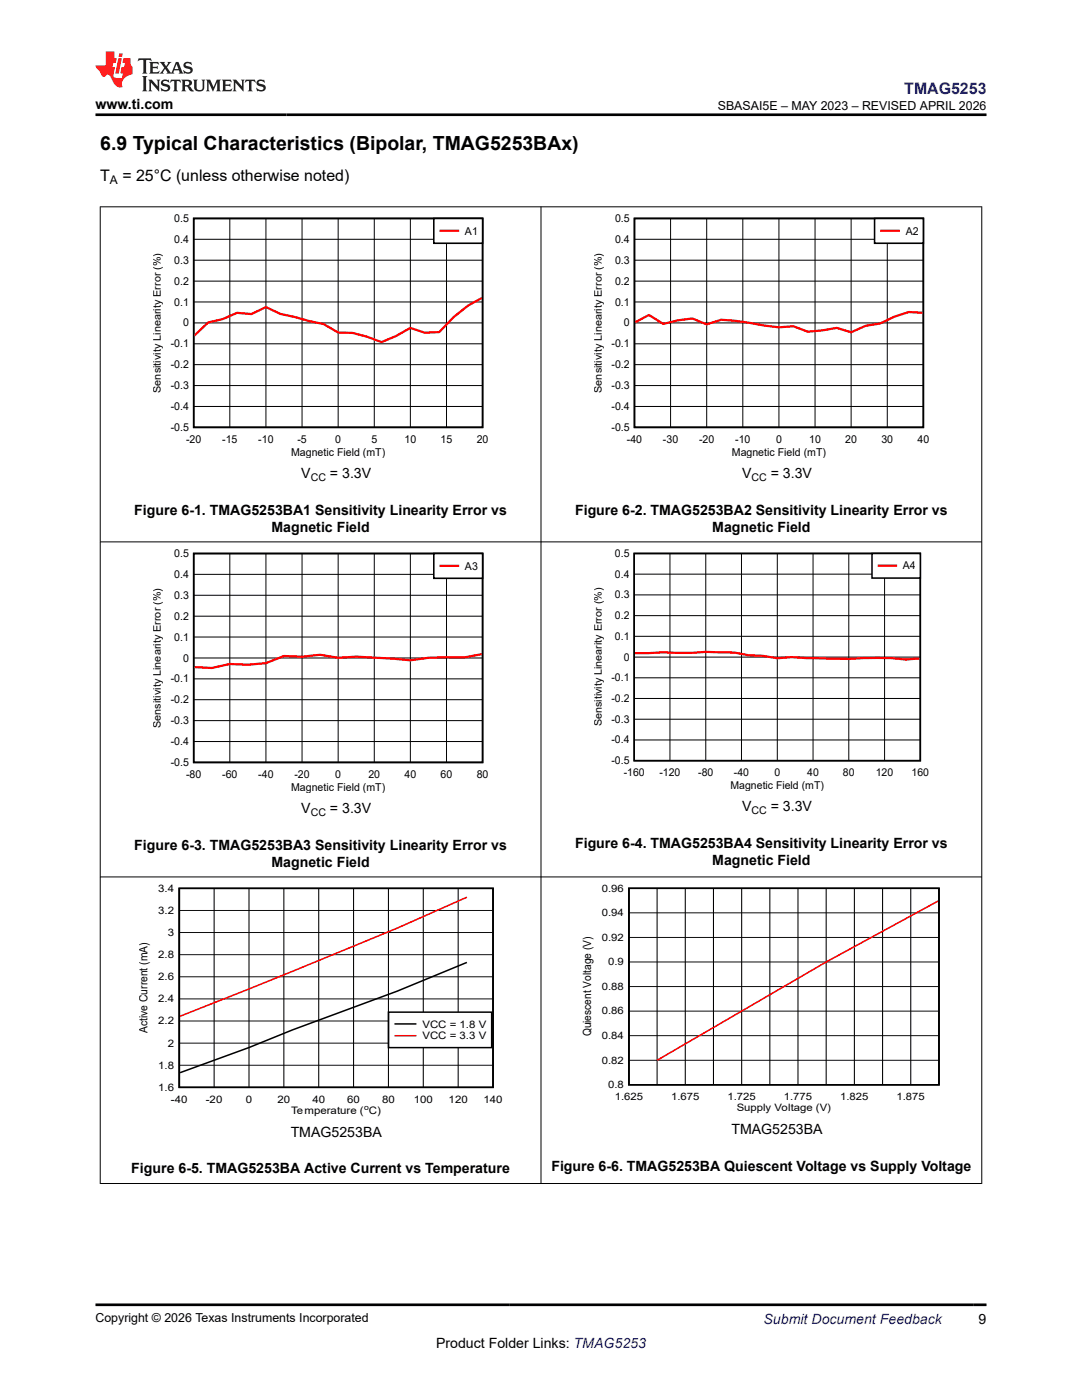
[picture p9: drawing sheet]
<svg xmlns="http://www.w3.org/2000/svg" width="216mm" height="279mm" viewBox="0 0 216 279" stroke-linecap="round" stroke-linejoin="round" font-family="sans-serif">
<path d="M38.6 43.6h57.7v41.7h-57.7z" fill="none" stroke="#000" stroke-width=".32"/>
<g fill="none" stroke="#000" stroke-width=".2">
<path d="M38.6 56.1h57.7M38.6 51.9h57.7M38.6 47.8h57.7M45.9 43.6v41.7M53.1 43.6v41.7M60.3 43.6v41.7M67.5 43.6v41.7M74.7 43.6v41.7M81.9 43.6v41.7M89.1 43.6v41.7M38.6 76.9h57.7M38.6 72.8h57.7"/>
<path d="M38.6 68.6h57.7M38.6 64.4h57.7M38.6 60.3h57.7M38.6 81.1h57.7"/>
</g>
<path d="M96.1 59.5l-2.7 1.5-2.9 2.3-2.9 3-2.8 .1-2.9-1-2.9 1.7-2.9 1.2-2.9-1.1-2.8-.8h-2.9l-2.9-1.7-8.7-2.1-2.8-1.3-2.9 1.4-2.9-.3-2.9 1.3-2.9 .7-2.7 2.6" fill="none" stroke="#f00" stroke-width=".44"/>
<path d="M86.6 43.6h9.7v4.9h-9.7z" fill-rule="evenodd" fill="#fff"/>
<path d="M86.6 43.6h9.7v4.9h-9.7zM126.6 43.6h57.6v41.7h-57.6z" fill="none" stroke="#000" stroke-width=".32"/>
<path d="M87.9 46.1h3.5M184.1 62.4l-2.7-.1-2.9 .9-2.9 1.4-2.9 .4-2.9 1.3-2.8-.9-2.9 .5-2.9 .3-2.9-1.1-2.9 .2-8.6-1.3-2.9-.2-2.9 .9-2.9-1.1-2.9 .3-2.8 .7-2.9-1.7-2.8 1.4" fill="none" stroke="#f00" stroke-width=".44"/>
<g fill="none" stroke="#000" stroke-width=".2">
<path d="M126.6 56.1h57.7M126.6 51.9h57.7M126.6 47.8h57.7M133.8 43.6v41.7M141 43.6v41.7M148.2 43.6v41.7M155.4 43.6v41.7M162.6 43.6v41.7M169.8 43.6v41.7M177 43.6v41.7M126.6 76.9h57.7M126.6 72.8h57.7"/>
<path d="M126.6 68.6h57.7M126.6 64.4h57.7M126.6 60.3h57.7M126.6 81.1h57.7"/>
</g>
<path d="M174.5 43.6h9.7v4.9h-9.7z" fill-rule="evenodd" fill="#fff"/>
<path d="M174.5 43.6h9.7v4.9h-9.7zM38.6 110.5h57.7v41.7h-57.7z" fill="none" stroke="#000" stroke-width=".32"/>
<path d="M175.9 46.1h3.5M96.1 130.6l-3.4 .6-7.2 .1-3.6 .5-10.8-.7-3.6 .2-3.6-.6-3.6 .4-3.6-.2-3.6 1.4-3.6 .4-3.6-.2-3.6 .8-3.5-.2" fill="none" stroke="#f00" stroke-width=".44"/>
<g fill="none" stroke="#000" stroke-width=".2">
<path d="M38.6 118.8h57.7M38.6 114.6h57.7M45.9 110.5v41.7M53.1 110.5v41.7M60.3 110.5v41.7M67.5 110.5v41.7M74.7 110.5v41.7M81.9 110.5v41.7M89.1 110.5v41.7M38.6 139.6h57.7M38.6 135.5h57.7M38.6 131.3h57.7"/>
<path d="M38.6 127.1h57.7M38.6 123h57.7M38.6 148h57.7M38.6 143.8h57.7"/>
</g>
<path d="M86.6 110.5h9.7v4.9h-9.7z" fill-rule="evenodd" fill="#fff"/>
<path d="M86.6 110.5h9.7v4.9h-9.7z" fill="none" stroke="#000" stroke-width=".32"/>
<path d="M87.9 112.9h3.5M126.7 130.3l5.6-.1 5.7 .1 2.8-.2 5.7 .1 2.9 .6 2.8 .1 2.9 .5 2.8-.3 2.9 .2 8.6 .2a62.5 62.5 0 0 1 11.4 .1l2.7-.2" fill="none" stroke="#f00" stroke-width=".44"/>
<path d="M126.5 110.5h57.1v41.3h-57.1z" fill="none" stroke="#000" stroke-width=".31"/>
<g fill="none" stroke="#000" stroke-width=".2">
<path d="M126.5 118.7h57.1M126.5 114.6h57.1M133.7 110.5v41.3M140.8 110.5v41.3M148 110.5v41.3M155.1 110.5v41.3M162.2 110.5v41.3M169.4 110.5v41.3M176.5 110.5v41.3M126.5 139.4h57.1M126.5 135.3h57.1M126.5 131.1h57.1"/>
<path d="M126.5 127h57.1M126.5 122.9h57.1M126.5 147.7h57.1M126.5 143.5h57.1"/>
</g>
<path d="M174 110.5h9.6v4.9h-9.6z" fill-rule="evenodd" fill="#fff"/>
<path d="M174 110.5h9.6v4.9h-9.6z" fill="none" stroke="#000" stroke-width=".31"/>
<path d="M175.3 112.9h3.5" fill="none" stroke="#f00" stroke-width=".44"/>
<path d="M35.8 177.3h62.6v39.7h-62.6zM93.2 192.1l-14 5.7-20.8 7.7-8.7 3.6-13.8 5" fill="none" stroke="#000" stroke-width=".32"/>
<g fill="none" stroke="#000" stroke-width=".2">
<path d="M42.7 177.3v39.7M49.7 177.3v39.7M56.6 177.3v39.7M63.6 177.3v39.7M70.5 177.3v39.7M77.5 177.3v39.7M84.5 177.3v39.7M91.4 177.3v39.7M35.8 199.4h62.6M35.8 194.9h62.6M35.8 190.5h62.6M35.8 186.1h62.6"/>
<path d="M35.8 181.7h62.6M35.8 212.6h62.6M35.8 208.2h62.6M35.8 203.8h62.6"/>
</g>
<path d="M93.2 179.1l-14 6.1-20.8 8.6-22.5 9" fill="none" stroke="#f00" stroke-width=".32"/>
<path d="M77.5 202h20.6v7.1h-20.6z" fill-rule="evenodd" fill="#fff"/>
<path d="M125.5 177.3h61.9v39.2h-61.9zM77.5 202h20.6v7.1h-20.6zM78.9 204.3h4" fill="none" stroke="#000" stroke-width=".32"/>
<path d="M187.2 179.8l-22.3 12.2-33.8 19.6M78.9 206.7h4" fill="none" stroke="#f00" stroke-width=".32"/>
<g fill="none" stroke="#000" stroke-width=".2">
<path d="M19.9 41.3h176.1M20 41.2v195.1M107.9 41.2v195.1M195.9 41.2v195.1M19.9 108.1h176.1M19.9 175h176.1M131.1 177.3v39.2M136.7 177.3v39.2M142.4 177.3v39.2M148 177.3v39.2M153.6 177.3v39.2M159.2 177.3v39.2"/>
<path d="M164.9 177.3v39.2M170.5 177.3v39.2M176.1 177.3v39.2M181.7 177.3v39.2M125.5 196.9h61.9M125.5 192h61.9M125.5 187.1h61.9M125.5 182.2h61.9M125.5 211.6h61.9M125.5 206.7h61.9M125.5 201.8h61.9M19.9 236.2h176.1"/>
</g>
<path d="M27.7 11.6l-.2 .6 .5-.2h.6v.1v2.2l-.2 .4h1l-.2-.4v-2.2v-.1h.5l.5 .2-.1-.6zM29.8 12.4l.2 .3v1.6l-.2 .4h1.9l.1-.6a1.08 1.08 0 0 1-1.3 .2v-.7h.6l.4 .2v-.7l-.4 .2h-.6v-.5l.2-.2a1 1 0 0 1 1 .3l-.1-.5zM31.8 12.4l1 1.1-1 1.2h.9l-.2-.2 .4-.8 .5 .8-.2 .2h1.6l-.2-.2 .1-.5h1l.1 .5-.1 .2h.9l-.2-.4-.8-1.9h-.5l-1 2.1-.8-1.1 .9-1h-.8l.2 .2-.5 .6-.3-.6 .1-.2zM35.2 12.8l.4 1h-.8zM36.8 12.5a.65 .65 0 0 0-.2 .7 .65 .65 0 0 0 .6 .5l.7 .1 .1 .3a.79 .79 0 0 1-.7 .4 .79 .79 0 0 1-.7-.5l.1 .7 .2-.1a.93 .93 0 0 0 1.1 0 .93 .93 0 0 0 .4-.9 1.46 1.46 0 0 0-1.2-.6l-.1-.3a1.09 1.09 0 0 1 1.2 .2l-.2-.6-.1 .1-.6-.2zM28.4 15.2l.2 .4v2.2l-.2 .4h1l-.2-.4v-2.2l.2-.4zM29.6 15.9l.2 .4v1.5l-.2 .4h.8l-.3-.4v-1.3l1.7 1.8v-2l.2-.4h-.8l.2 .2 .1 1.1-1.2-1.3zM32.3 16a.65 .65 0 0 0-.2 .8 .65 .65 0 0 0 .7 .4l.6 .2 .1 .2a.79 .79 0 0 1-.7 .4 .79 .79 0 0 1-.7-.5l.1 .7 .2-.1a.93 .93 0 0 0 1.1 .1 .93 .93 0 0 0 .4-1 1.46 1.46 0 0 0-1.2-.5l-.1-.4a1.09 1.09 0 0 1 1.2 .2l-.2-.6-.1 .1-.6-.1zM34.1 15.9l-.1 .6a.63 .63 0 0 1 .7-.3l.1 1.6-.3 .4h1l-.2-.4v-1.6a.66 .66 0 0 1 .8 .3l-.1-.6zM36.2 15.9l.2 .4v1.5l-.2 .4h.9l-.2-.2v-.7h.5l.1 .2a.79 .79 0 0 0 1.2 .6l-1-.9a.61 .61 0 0 0 .6-.6 .61 .61 0 0 0-.5-.7zM36.9 16.2h.2a.47 .47 0 0 1 .5 .1 .47 .47 0 0 1 .1 .5l-.2 .1-.6 .1zM38.5 15.9l.2 .2a2.27 2.27 0 0 0 .4 2 1.04 1.04 0 0 0 1.7-.7v-1.3l.2-.2h-.8l.2 .4v1.1a.6 .6 0 0 1-.6 .6 .6 .6 0 0 1-.6-.6v-1.1l.3-.4zM41.1 15.9l.2 .4v1.5l-.2 .4h.7l-.2-.4v-1.4l.9 1.9 .8-1.9v1.4l-.2 .4h1l-.3-.4v-1.5l.3-.4h-.8l-.7 1.5-.7-1.5zM44.3 15.9l.2 .4v1.5l-.2 .4h1.9l.1-.6a1.09 1.09 0 0 1-1.3 .2v-.7h.6l.4 .2v-.6l-.4 .2h-.6v-.6l.2-.1a1.01 1.01 0 0 1 1 .3l-.1-.6zM46.4 15.9l.3 .4v1.5l-.3 .4h.8l-.2-.4v-1.3l1.6 1.8v-2l.2-.4h-.7l.2 .2v1.1l-1.2-1.3zM49 15.9l-.1 .6a.63 .63 0 0 1 .8-.3v1.6l-.3 .4h1l-.2-.4v-1.6a.66 .66 0 0 1 .8 .3l-.1-.6zM51.4 16a.65 .65 0 0 0-.2 .8 .65 .65 0 0 0 .6 .4l.6 .2 .2 .2a.79 .79 0 0 1-.8 .4 .79 .79 0 0 1-.6-.5l.1 .7 .2-.1a.93 .93 0 0 0 1 .1 .93 .93 0 0 0 .5-1 1.46 1.46 0 0 0-1.3-.5l-.1-.4a1.09 1.09 0 0 1 1.3 .2l-.2-.6-.2 .1-.5-.1z" fill="#231f20"/>
<path d="M21.1 10.3v2.7h-2.1l.1 .4 .9 1a.95 .95 0 0 0 .9 .9 .59 .59 0 0 1 .6-.4 .59 .59 0 0 1 .5 .3l.4 .8a1.59 1.59 0 0 0 2.1 1.4 1.61 1.61 0 0 1 1-2.3l1-.3-.1-1.5a1.59 1.59 0 0 1-.4-1.7h-1.4l-.2 .9h.5l-.1 .9h-.5l-.2 .9v.3l.4 .1-.2 .9h-.6a.73 .73 0 0 1-1.1-.7l.3-1.5h-.5l.2-.9h.5l.2-.9h-.5v-1.3zM23.6 11.6l-.6 3.1h.7l.6-3.1zM23.8 10.7l-.1 .6h.7l.1-.6z" fill="#ed1c24"/>
<path d="M19 22.9h177.8M19 260.4h177.8" fill="none" stroke="#000" stroke-width=".53"/>
<text font-size="3.9" x="20" y="29.9">6.9 Typical Characteristics (Bipolar, TMAG5253BAx)</text>
<text font-size="3.2" fill="#00f" x="180.4" y="18.7">TMAG5253</text>
<g font-size="3.2">
<text x="20" y="36.1">T</text>
<text x="24.4" y="36.1">= 25°C (unless otherwise noted)</text>
</g>
<g font-size="2.8">
<text x="19" y="21.8">www.ti.com</text>
<text x="60.1" y="95.4">V</text>
<text x="65.8" y="95.4">= 3.3V</text>
<text x="148.1" y="95.4">V</text>
<text x="153.8" y="95.4">= 3.3V</text>
<text x="26.8" y="102.8">Figure 6-1. TMAG5253BA1 Sensitivity Linearity Error vs</text>
<text x="54.2" y="106.1">Magnetic Field</text>
<text x="114.8" y="102.8">Figure 6-2. TMAG5253BA2 Sensitivity Linearity Error vs</text>
<text x="142.1" y="106.1">Magnetic Field</text>
<text x="148.1" y="161.9">V</text>
<text x="153.8" y="161.9">= 3.3V</text>
<text x="60.1" y="162.3">V</text>
<text x="65.8" y="162.3">= 3.3V</text>
<text x="26.8" y="169.6">Figure 6-3. TMAG5253BA3 Sensitivity Linearity Error vs</text>
<text x="54.2" y="173">Magnetic Field</text>
<text x="114.8" y="169.2">Figure 6-4. TMAG5253BA4 Sensitivity Linearity Error vs</text>
<text x="142.1" y="172.6">Magnetic Field</text>
<text x="58" y="226.9">TMAG5253BA</text>
<text x="146" y="226.3">TMAG5253BA</text>
<text x="110" y="233.6">Figure 6-6. TMAG5253BA Quiescent Voltage vs Supply Voltage</text>
<text x="26.2" y="234.2">Figure 6-5. TMAG5253BA Active Current vs Temperature</text>
<text x="87" y="269">Product Folder Links: TMAG5253</text>
<text x="195.3" y="264.2">9</text>
</g>
<text font-size="2.8" fill="#00f" x="152.4" y="264.2">Submit Document Feedback</text>
<g font-size="2.5">
<text x="143.2" y="21.9">SBASAI5E – MAY 2023 – REVISED APRIL 2026</text>
<text x="19" y="263.9">Copyright © 2026 Texas Instruments Incorporated</text>
</g>
<text font-size="2.4" x="21.9" y="36.7">A</text>
<g font-size="2.3">
<text x="29.4" y="206.2" transform="rotate(-90 29.4 206.2)">Active Current (mA)</text>
<text x="118" y="206.8" transform="rotate(-90 118 206.8)">Quiescent Voltage (V)</text>
</g>
<g font-size="2.2">
<text x="34.8" y="44.3">0.5</text>
<text x="92.8" y="46.8">A1</text>
<text x="122.7" y="44.3">0.5</text>
<text x="180.7" y="46.8">A2</text>
<text x="34.8" y="52.6">0.3</text>
<text x="34.8" y="48.5">0.4</text>
<text x="122.7" y="52.6">0.3</text>
<text x="122.7" y="48.5">0.4</text>
<text x="34.8" y="56.8">0.2</text>
<text x="122.7" y="56.8">0.2</text>
<text x="34.8" y="61">0.1</text>
<text x="36.5" y="65.2">0</text>
<text x="122.7" y="61">0.1</text>
<text x="124.5" y="65.2">0</text>
<text x="34.1" y="69.3">-0.1</text>
<text x="122" y="69.3">-0.1</text>
<text x="34.1" y="77.7">-0.3</text>
<text x="34.1" y="73.5">-0.2</text>
<text x="122" y="77.7">-0.3</text>
<text x="122" y="73.5">-0.2</text>
<text x="34.1" y="81.8">-0.4</text>
<text x="122" y="81.8">-0.4</text>
<text x="34.1" y="86">-0.5</text>
<text x="37.1" y="88.5">-20</text>
<text x="44.3" y="88.5">-15</text>
<text x="51.5" y="88.5">-10</text>
<text x="59.3" y="88.5">-5</text>
<text x="66.9" y="88.5">0</text>
<text x="74.1" y="88.5">5</text>
<text x="80.7" y="88.5">10</text>
<text x="87.9" y="88.5">15</text>
<text x="95.1" y="88.5">20</text>
<text x="122" y="86">-0.5</text>
<text x="125.1" y="88.5">-40</text>
<text x="132.3" y="88.5">-30</text>
<text x="139.5" y="88.5">-20</text>
<text x="146.7" y="88.5">-10</text>
<text x="154.8" y="88.5">0</text>
<text x="161.5" y="88.5">10</text>
<text x="168.7" y="88.5">20</text>
<text x="175.9" y="88.5">30</text>
<text x="183.1" y="88.5">40</text>
<text x="58.1" y="90.9">Magnetic Field (mT)</text>
<text x="146" y="90.9">Magnetic Field (mT)</text>
<text x="34.8" y="111.2">0.5</text>
<text x="92.8" y="113.7">A3</text>
<text x="34.8" y="119.5">0.3</text>
<text x="34.8" y="115.3">0.4</text>
<text x="34.8" y="123.7">0.2</text>
<text x="34.8" y="127.8">0.1</text>
<text x="34.1" y="136.2">-0.1</text>
<text x="36.5" y="132">0</text>
<text x="34.1" y="140.4">-0.2</text>
<text x="34.1" y="148.7">-0.4</text>
<text x="34.1" y="144.5">-0.3</text>
<text x="34.1" y="152.9">-0.5</text>
<text x="37.1" y="155.3">-80</text>
<text x="44.3" y="155.3">-60</text>
<text x="51.5" y="155.3">-40</text>
<text x="58.7" y="155.3">-20</text>
<text x="66.9" y="155.3">0</text>
<text x="73.5" y="155.3">20</text>
<text x="80.7" y="155.3">40</text>
<text x="87.9" y="155.3">60</text>
<text x="95.1" y="155.3">80</text>
<text x="58.1" y="157.8">Magnetic Field (mT)</text>
</g>
<g font-size="2.1">
<text x="32.1" y="78.4" transform="rotate(-90 32.1 78.4)">Sensitivity Linearity Error (%)</text>
<text x="120.1" y="78.4" transform="rotate(-90 120.1 78.4)">Sensitivity Linearity Error (%)</text>
<text x="62" y="96">CC</text>
<text x="150" y="96">CC</text>
<text x="122.7" y="111.2">0.5</text>
<text x="180.2" y="113.7">A4</text>
<text x="122.7" y="119.4">0.3</text>
<text x="122.7" y="115.3">0.4</text>
<text x="122.7" y="123.6">0.2</text>
<text x="122.7" y="127.7">0.1</text>
<text x="124.5" y="131.8">0</text>
<text x="122" y="136">-0.1</text>
<text x="122" y="140.1">-0.2</text>
<text x="32.1" y="145.2" transform="rotate(-90 32.1 145.2)">Sensitivity Linearity Error (%)</text>
<text x="120.1" y="145" transform="rotate(-90 120.1 145)">Sensitivity Linearity Error (%)</text>
<text x="122" y="148.4">-0.4</text>
<text x="122" y="144.2">-0.3</text>
<text x="122" y="152.5">-0.5</text>
<text x="124.5" y="155">-160</text>
<text x="131.6" y="155">-120</text>
<text x="139.3" y="155">-80</text>
<text x="146.5" y="155">-40</text>
<text x="154.5" y="155">0</text>
<text x="161.1" y="155">40</text>
<text x="168.2" y="155">80</text>
<text x="174.8" y="155">120</text>
<text x="181.9" y="155">160</text>
<text x="145.8" y="157.4">Magnetic Field (mT)</text>
<text x="62" y="162.9">CC</text>
<text x="150" y="162.5">CC</text>
<text x="31.6" y="178">3.4</text>
<text x="31.6" y="182.4">3.2</text>
<text x="31.6" y="191.2">2.8</text>
<text x="33.5" y="186.8">3</text>
<text x="31.6" y="195.6">2.6</text>
<text x="31.6" y="200">2.4</text>
<text x="31.6" y="204.4">2.2</text>
<text x="33.5" y="208.9">2</text>
<text x="84.3" y="205.1">VCC =</text>
<text x="84.3" y="207.4">VCC =</text>
<text x="91.7" y="205.1">1.8 V</text>
<text x="91.7" y="207.4">3.3 V</text>
<text x="31.6" y="213.3">1.8</text>
<text x="31.6" y="217.7">1.6</text>
<text x="34.1" y="220">-40</text>
<text x="41.1" y="220">-20</text>
<text x="49.1" y="220">0</text>
<text x="55.4" y="220">20</text>
<text x="62.3" y="220">40</text>
<text x="69.3" y="220">60</text>
<text x="76.2" y="220">80</text>
<text x="82.6" y="220">100</text>
<text x="89.5" y="220">120</text>
<text x="96.5" y="220">140</text>
<text x="58.1" y="222.4">Temperature ( C)</text>
</g>
<g font-size="2">
<text x="120.1" y="177.9">0.96</text>
<text x="120.1" y="182.8">0.94</text>
<text x="120.1" y="187.8">0.92</text>
<text x="120.1" y="197.6">0.88</text>
<text x="121.3" y="192.7">0.9</text>
<text x="120.1" y="202.5">0.86</text>
<text x="120.1" y="207.4">0.84</text>
<text x="120.1" y="212.3">0.82</text>
<text x="121.3" y="217.2">0.8</text>
<text x="122.7" y="219.5">1.625</text>
<text x="133.9" y="219.5">1.675</text>
<text x="145.2" y="219.5">1.725</text>
<text x="147" y="221.8">Supply Voltage (V)</text>
<text x="156.4" y="219.5">1.775</text>
<text x="167.6" y="219.5">1.825</text>
<text x="178.9" y="219.5">1.875</text>
</g>
<text font-size="1.5" x="72.7" y="221.6">o</text>
</svg>
